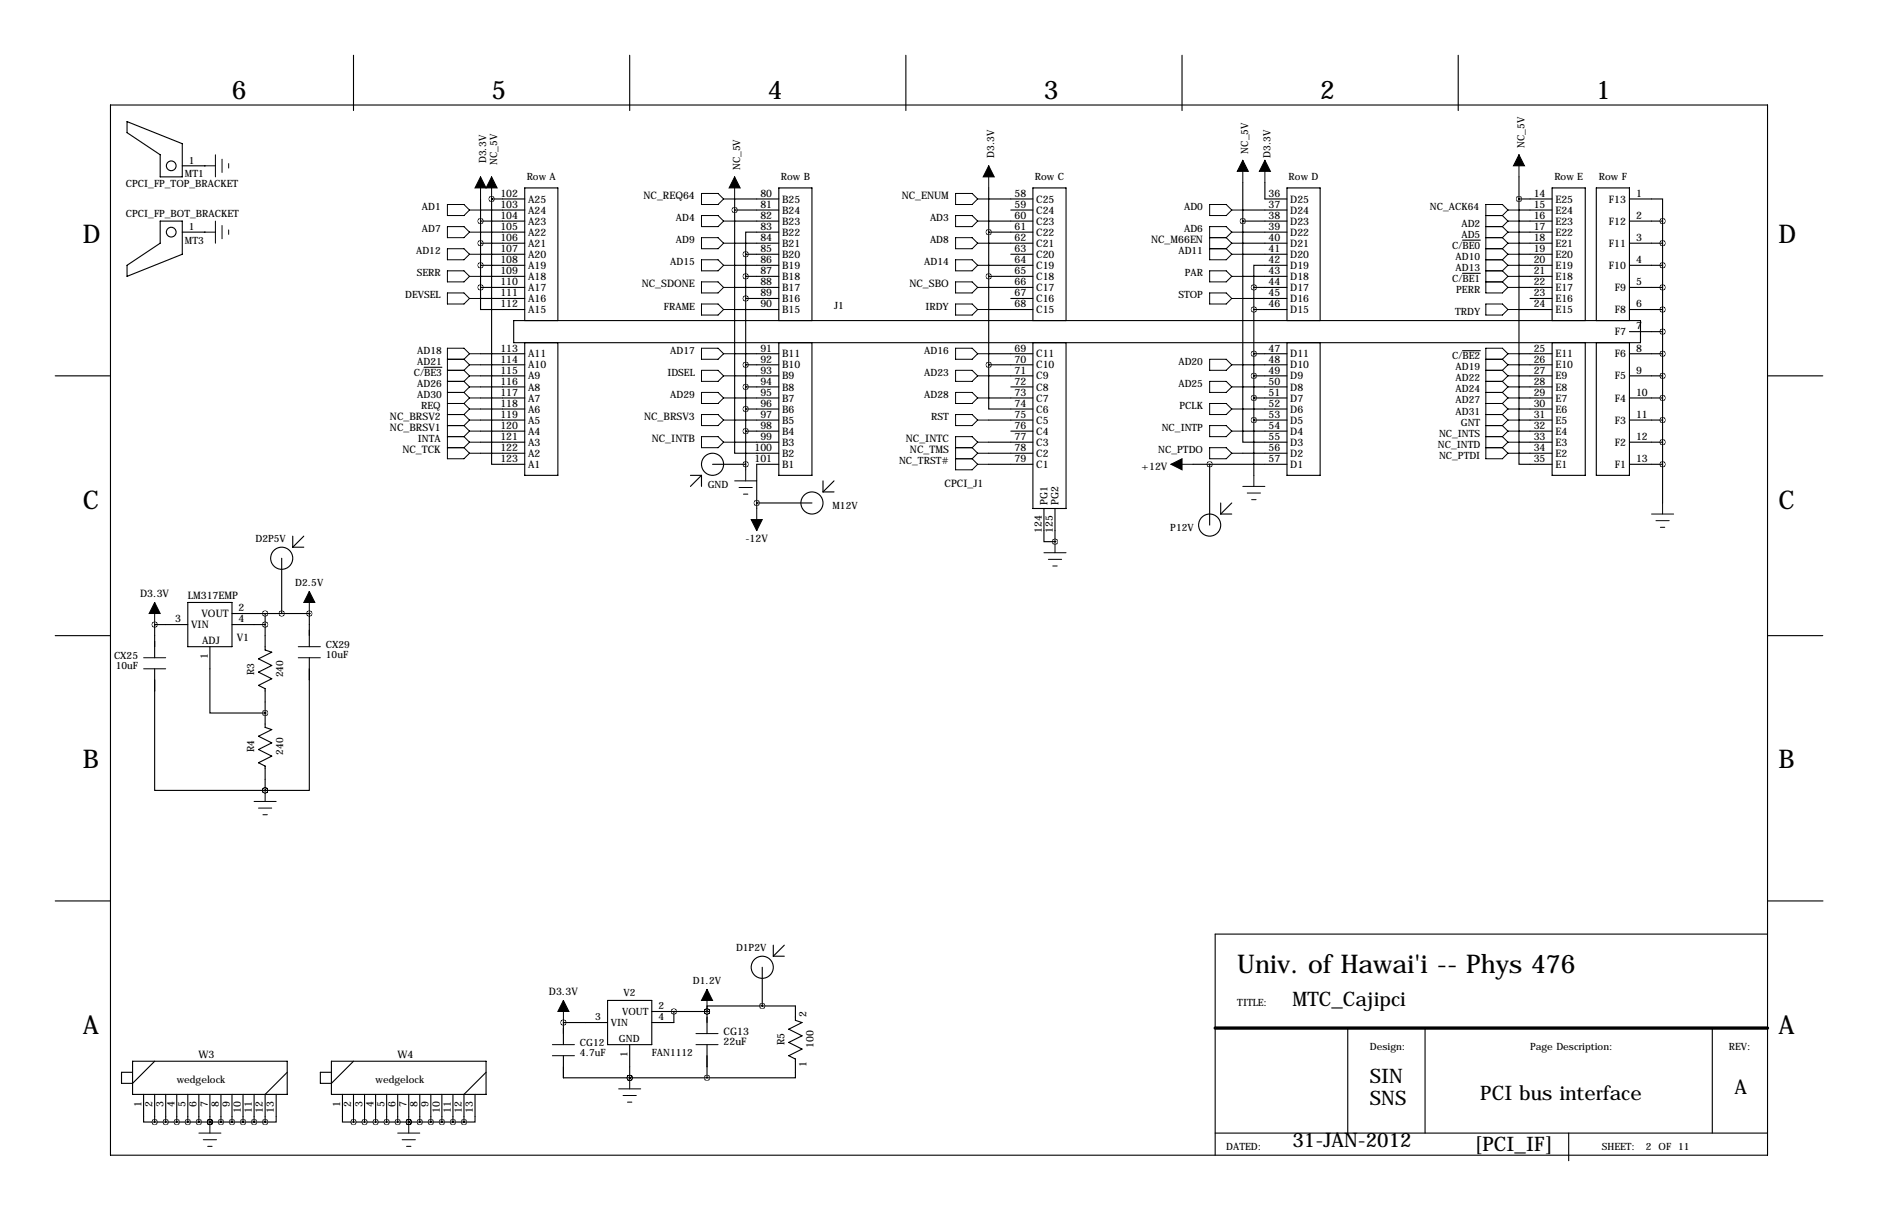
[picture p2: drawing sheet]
<svg xmlns="http://www.w3.org/2000/svg" width="432mm" height="279mm" viewBox="0 0 432 279" stroke-linecap="round" stroke-linejoin="round" font-family="sans-serif">
<g fill="none" stroke="#000" stroke-width=".25">
<path d="M81.3 12.7v12.7M144.8 12.7v12.7M208.3 12.7v12.7M271.8 12.7v12.7M335.3 12.7v12.7M25.4 24.1h381v241.3h-381zM29.2 27.9l12.7 5.1v7.6h-5.1v-5l-7.6-5.1zM41.9 38.1h5.1M47 38.1h.1M36.8 50.8h5.1v7.6l-12.7 5.1v-2.5l7.6-5.1zM41.9 53.3h5.1M47 53.3h.1"/>
<path d="M110.5 50.8h10.1M110.5 53.3h10.1M110.5 48.3h10.1M110.5 55.9h10.1M110.5 58.4h10.1M110.5 45.7v20.3M113 45.7h.1M113 45.7v61h7.6M113 45.7h7.6M168.9 48.3v55.8h10.2M168.9 50.8h10.2M168.9 48.3h10.2"/>
<path d="M168.9 55.9h10.2M171.4 58.4h7.7M171.4 58.4v49.5M179.1 53.3h-7.7v5.1M179.1 45.7h-10.2v2.6M227.3 50.8h10.2M227.3 53.3h10.2M227.3 45.7h10.2M227.3 55.9h10.2M227.3 43.2v40.6M232.4 48.3h5.1M232.4 58.4h5.1"/>
<path d="M285.8 50.8v50.8h10.1M285.8 50.8h10.1M285.8 53.3h10.1M285.8 48.3h10.1M285.8 55.9h10.1M285.8 58.4h10.1M285.8 41.9v8.9M290.8 41.9v3.8h5.1M336.3 55.2h4.1M349.2 45.7v61h7.7M349.2 50.8h7.7M349.2 53.3h7.7"/>
<path d="M349.2 45.7h7.7M349.2 48.3h7.7M349.2 55.9h7.7M349.2 58.4h7.7M349.2 40.6v5.1M374.6 45.7h7.7v5.1M374.6 50.8h7.7M374.6 55.9h7.7M382.3 50.8v64.8M110.5 66v5.1h10.1M110.5 61h10.1M110.5 63.5h10.1"/>
<path d="M110.5 66h10.1M110.5 68.6h10.1M118.1 73.7h259.1v5h-259.1zM120.6 78.7v30.5h7.7v-30.5M120.6 73.7v-30.5h7.7v30.5M168.9 61h10.2M168.9 66h10.2M168.9 71.1h10.2M171.4 63.5h7.7M171.4 68.6h7.7M179.1 78.7v30.5h7.6v-30.5M179.1 73.7v-30.5h7.6v30.5"/>
<path d="M227.3 61h10.2M227.3 63.5h10.2M227.3 66h10.2M227.3 71.1h10.2M232.4 68.6h5.1M237.5 73.7v-30.5h7.6v30.5M237.5 78.7v38.1h7.6v-38.1M285.8 63.5h10.1M285.8 68.6h10.1M288.3 66h7.6M288.3 71.1h7.6M288.3 66v43.2"/>
<path d="M295.9 61h-7.6v5M295.9 78.7v30.5h7.6v-30.5M295.9 73.7v-30.5h7.6v30.5M336.3 62.8h4.1M349.2 61h7.7M349.2 63.5h7.7M349.2 66h7.7M349.2 71.1h7.7M351.8 68.6h5.1M356.9 78.7v30.5h7.6v-30.5M356.9 73.7v-30.5h7.6v30.5M367 78.7v30.5h7.6v-30.5"/>
<path d="M367 73.7v-30.5h7.6v30.5M374.6 61h7.7M374.6 66h7.7M374.6 71.1h7.7M374.6 76.2h7.7M12.7 86.4h12.7M97.5 84.4h4.1M110.5 86.4h10.1M110.5 81.3h10.1M110.5 83.8h10.1M110.5 88.9h10.1M110.5 91.4h10.1"/>
<path d="M110.5 94h10.1M110.5 96.5h10.1M110.5 99.1h10.1M168.9 86.4h10.2M168.9 81.3h10.2M168.9 91.4h10.2M168.9 96.5h10.2M171.4 83.8h7.7M171.4 88.9h7.7M171.4 94h7.7M171.4 99.1h7.7M227.3 83.8v10.2h10.2"/>
<path d="M227.3 86.4h10.2M227.3 81.3h10.2M227.3 83.8h10.2M227.3 91.4h10.2M227.3 96.5h10.2M232.4 88.9h5.1M232.4 99.1h5.1M285.8 83.8h10.1M285.8 88.9h10.1M285.8 94h10.1M285.8 99.1h10.1M288.3 86.4h7.6"/>
<path d="M288.3 81.3h7.6M288.3 91.4h7.6M288.3 96.5h7.6M336.3 80.6h4.1M349.2 86.4h7.7M349.2 81.3h7.7M349.2 83.8h7.7M349.2 88.9h7.7M349.2 91.4h7.7M349.2 94h7.7M349.2 96.5h7.7M349.2 99.1h7.7"/>
<path d="M374.6 86.4h7.7M374.6 81.3h7.7M374.6 91.4h7.7M374.6 96.5h7.7M406.4 86.4h12.7M110.5 101.6h10.1M110.5 104.1h10.1M158.7 109.2h2.6M161.3 109.2v2.6M161.3 109.2l-2.6 2.6M163.8 106.7h7.6M168.9 101.6h10.2"/>
<path d="M174 115.6h12.7M179.1 106.7h-5.1v10.1M189.2 110.5v2.5M189.2 113h2.6M191.8 110.5l-2.6 2.5M227.3 101.6h10.2M227.3 104.1h10.2M227.3 106.7h10.2M240 116.8v7.7h2.6M242.6 116.8v7.7M274.3 106.7h21.6M278.1 106.7v14"/>
<path d="M280.7 115.6v2.5M280.7 118.1h2.5M283.2 115.6l-2.5 2.5M285.8 104.1h10.1M349.2 101.6h7.7M349.2 104.1h7.7M374.6 101.6h7.7M374.6 106.7h7.7M43.2 138.4h10.1v10.2h-10.1zM64.8 128.3v12.7M67.3 123.2v2.5M67.3 125.7h2.5"/>
<path d="M69.8 123.2l-2.5 2.5M242.6 124.5h.1M12.7 146h12.7M35.6 143.5h.1M35.6 153.7v27.9h25.4M35.6 143.5v7.6M35.6 143.5h7.6M48.3 148.6v15.2h12.7M53.3 143.5h7.7M53.3 141h17.8M61 141v8.4l1.5 .5-3.1 1.5 3.1 1.5-3.1 1.5 3.1 1.6-3.1 1.5 1.6 .7v8.9l1.5 .5-3.1 1.6 3.1 1.5-3.1 1.5 3.1 1.5-3.1 1.6 1.6 .7v5.6M71.1 141h.1"/>
<path d="M71.1 151.1v30.5h-10.1M71.1 141v7.6M406.4 146h12.7M61 163.8h.1M61 181.6h.1M12.7 207h12.7M177.8 217.2v2.5M177.8 219.7h2.5M180.3 217.2l-2.5 2.5M406.4 214.6h-127v50.8M406.5 207h12.7M129.5 234.9h.1"/>
<path d="M129.5 234.9h10.2M129.5 234.9v5.1M139.7 229.9h10.2v10.1h-10.2zM149.9 232.4h12.7M154.9 232.4h.1M154.9 232.4v2.5h-5M162.6 232.4h.1M162.6 232.4v5.1M175.3 231.1h7.6v3.3l1.5 .5-3 1.6 3 1.5-3 1.5 3 1.5-3 1.6 1.5 .7v4.3h-20.3M175.3 231.1h-12.7v1.3M175.3 222.2v8.9M309.9 236.2v24.1"/>
<path d="M327.7 236.2v24.1M393.7 236.2v24.1M30.5 243.8h35.5v7.7h-35.5zM33 251.5v6.3h2.6M35.6 243.8l-5.1 5.1h-2.6v-2.5h2.6M35.6 251.5v6.3M35.6 257.8h25.4M38.1 251.5v6.3M40.6 251.5v6.3M43.2 251.5v6.3M45.7 251.5v6.3M48.3 257.8h.1"/>
<path d="M48.3 251.5v6.3M50.8 251.5v6.3M53.3 251.5v6.3M55.9 251.5v6.3M58.4 251.5v6.3M63.5 251.5v6.3h-2.5M66 246.4l-5 5.1v6.3M76.2 243.8h35.6v7.7h-35.6zM78.7 251.5v6.3h2.6M81.3 251.5v6.3M81.3 243.8l-5.1 5.1h-2.5v-2.5h2.5M81.3 257.8h25.4"/>
<path d="M83.8 251.5v6.3M86.4 251.5v6.3M88.9 251.5v6.3M91.4 251.5v6.3M94 257.8h.1M94 251.5v6.3M96.5 251.5v6.3M99.1 251.5v6.3M101.6 251.5v6.3M104.1 251.5v6.3M109.2 251.5v6.3h-2.5M111.8 246.4l-5.1 5.1v6.3"/>
<path d="M129.5 242.6v5h33.1M144.8 247.6h.1M144.8 240v7.6M162.6 240v7.6M279.4 260.3h127M360.7 260.3v6.4"/>
<circle cx="39.4" cy="38.1" r="1.12"/>
<circle cx="39.4" cy="53.3" r="1.12"/>
<circle cx="163.8" cy="106.7" r="2.54"/>
<circle cx="186.7" cy="115.6" r="2.54"/>
<circle cx="64.8" cy="128.3" r="2.54"/>
<circle cx="278.1" cy="120.6" r="2.54"/>
<circle cx="175.3" cy="222.2" r="2.54"/>
</g>
<path d="M279.4 236.2h127" fill="none" stroke="#000" stroke-width=".76"/>
<g fill="none" stroke="#000" stroke-width=".23">
<path d="M47 38.1h2.5M49.5 35.6v5M51.1 36.6v3M52.6 37.6v1M227.3 38.1v5.1M285.8 36.8v5.1M290.8 36.8v5.1M349.2 35.6v5M47 53.3h2.5M49.5 50.8v5.1M51.1 51.8v3.1M52.6 52.8v1"/>
<path d="M102.9 52.1h3.8l1.2 1.2-1.2 1.3h-3.8zM102.9 47h3.8l1.2 1.3-1.2 1.2h-3.8zM102.9 57.2h3.8l1.2 1.2-1.2 1.3h-3.8zM107.9 53.3h2.6M107.9 58.4h2.6M107.9 48.3h2.6M110.5 40.6v5.1M113 40.6v5.1M161.3 49.5h3.8l1.3 1.3-1.3 1.3h-3.8zM161.3 54.6h3.8l1.3 1.3-1.3 1.3h-3.8zM161.3 59.7h3.8l1.3 1.3-1.3 1.2h-3.8zM161.3 44.4h3.8l1.3 1.3-1.3 1.3h-3.8z"/>
<path d="M166.4 50.8h2.5M166.4 55.9h2.5M168.9 40.6v5.1h-2.5M219.7 49.5h3.8l1.3 1.3-1.3 1.3h-3.8zM219.7 54.6h3.8l1.3 1.3-1.3 1.3h-3.8zM219.7 59.7h3.8l1.3 1.3-1.3 1.2h-3.8zM219.7 44.4h3.8l1.3 1.3-1.3 1.3h-3.8zM224.8 50.8h2.5M224.8 55.9h2.5M224.8 45.7h2.5M278.1 47h3.8l1.3 1.3-1.3 1.2h-3.8zM278.1 54.6h3.8"/>
<path d="M278.1 57.2h3.8M281.9 57.2l1.3 1.2M281.9 54.6l1.3 1.3M283.2 53.3h2.6M283.2 53.3l-1.3-1.2h-3.8v7.6h3.8l1.3-1.3M283.2 55.9h2.6M283.2 58.4h2.6M283.2 48.3h2.6M283.2 53.3l-1.3 1.3M283.2 55.9l-1.3 1.3M341.6 52.1h3.8M341.6 49.5h3.8"/>
<path d="M341.6 54.6h3.8M341.6 57.2h3.8M341.6 59.7h3.8M345.4 49.5l1.3 1.3M345.4 52.1l1.3 1.2M345.4 54.6l1.3 1.3M345.4 57.2l1.3 1.2M345.4 59.7l1.3 1.3M346.7 53.3h2.5M346.7 50.8h2.5M346.7 50.8l-1.3 1.3M346.7 48.3l-1.3-1.3h-3.8v20.3h3.8l1.3-1.3"/>
<path d="M346.7 53.3l-1.3 1.3M346.7 55.9h2.5M346.7 55.9l-1.3 1.3M346.7 58.4h2.5M346.7 58.4l-1.3 1.3M346.7 48.3h2.5M346.7 48.3l-1.3 1.2M102.9 62.2h3.8l1.2 1.3-1.2 1.3h-3.8zM102.9 67.3h3.8l1.2 1.3-1.2 1.2h-3.8zM107.9 63.5h2.6M107.9 68.6h2.6M161.3 64.8h3.8l1.3 1.2-1.3 1.3h-3.8z"/>
<path d="M161.3 69.8h3.8l1.3 1.3-1.3 1.3h-3.8zM166.4 61h2.5M166.4 66h2.5M166.4 71.1h2.5M219.7 64.8h3.8l1.3 1.2-1.3 1.3h-3.8zM219.7 69.8h3.8l1.3 1.3-1.3 1.3h-3.8zM224.8 61h2.5M224.8 66h2.5M224.8 71.1h2.5M278.1 62.2h3.8l1.3 1.3-1.3 1.3h-3.8zM278.1 67.3h3.8l1.3 1.3-1.3 1.2h-3.8zM283.2 63.5h2.6"/>
<path d="M283.2 68.6h2.6M341.6 69.8h3.8l1.3 1.3-1.3 1.3h-3.8zM341.6 62.2h3.8M341.6 64.8h3.8M345.4 62.2l1.3 1.3M345.4 64.8l1.3 1.2M346.7 61h2.5M346.7 61l-1.3 1.2M346.7 63.5h2.5M346.7 63.5l-1.3 1.3M346.7 66h2.5M346.7 71.1h2.5"/>
<path d="M102.9 82.5h3.8M102.9 87.6h3.8M102.9 85.1h3.8M102.9 92.7h3.8M102.9 90.2h3.8M102.9 97.8h3.8M102.9 95.2h3.8M106.7 82.5l1.2 1.3M106.7 85.1l1.2 1.3M106.7 87.6l1.2 1.3M106.7 90.2l1.2 1.2M106.7 92.7l1.2 1.3"/>
<path d="M106.7 97.8l1.2 1.3M106.7 95.2l1.2 1.3M107.9 81.3h2.6M107.9 81.3l-1.2-1.3h-3.8v25.4h3.8l1.2-1.3M107.9 86.4h2.6M107.9 91.4h2.6M107.9 83.8h2.6M107.9 88.9h2.6M107.9 96.5h2.6M107.9 81.3l-1.2 1.2M107.9 83.8l-1.2 1.3M107.9 86.4l-1.2 1.2"/>
<path d="M107.9 88.9l-1.2 1.3M107.9 91.4l-1.2 1.3M107.9 94h2.6M107.9 94l-1.2 1.2M107.9 99.1h2.6M107.9 99.1l-1.2 1.2M107.9 96.5l-1.2 1.3M161.3 80h3.8l1.3 1.3-1.3 1.2h-3.8zM161.3 85.1h3.8l1.3 1.3-1.3 1.2h-3.8zM161.3 90.2h3.8l1.3 1.2-1.3 1.3h-3.8zM161.3 95.2h3.8l1.3 1.3-1.3 1.3h-3.8zM166.4 81.3h2.5"/>
<path d="M166.4 86.4h2.5M166.4 91.4h2.5M166.4 96.5h2.5M219.7 80h3.8l1.3 1.3-1.3 1.2h-3.8zM219.7 85.1h3.8l1.3 1.3-1.3 1.2h-3.8zM219.7 90.2h3.8l1.3 1.2-1.3 1.3h-3.8zM219.7 95.2h3.8l1.3 1.3-1.3 1.3h-3.8zM224.8 81.3h2.5M224.8 86.4h2.5M224.8 91.4h2.5M224.8 96.5h2.5M278.1 82.5h3.8l1.3 1.3-1.3 1.3h-3.8z"/>
<path d="M278.1 87.6h3.8l1.3 1.3-1.3 1.3h-3.8zM278.1 92.7h3.8l1.3 1.3-1.3 1.2h-3.8zM278.1 97.8h3.8l1.3 1.3-1.3 1.2h-3.8zM283.2 83.8h2.6M283.2 88.9h2.6M283.2 94h2.6M283.2 99.1h2.6M341.6 82.5h3.8M341.6 87.6h3.8M341.6 85.1h3.8M341.6 92.7h3.8M341.6 90.2h3.8"/>
<path d="M341.6 97.8h3.8M341.6 95.2h3.8M345.4 85.1l1.3 1.3M345.4 90.2l1.3 1.2M345.4 95.2l1.3 1.3M345.4 92.7l1.3 1.3M345.4 87.6l1.3 1.3M345.4 82.5l1.3 1.3M345.4 97.8l1.3 1.3M346.7 81.3l-1.3-1.3h-3.8v25.4h3.8l1.3-1.3M346.7 81.3h2.5M346.7 81.3l-1.3 1.2"/>
<path d="M346.7 86.4h2.5M346.7 86.4l-1.3 1.2M346.7 91.4h2.5M346.7 91.4l-1.3 1.3M346.7 83.8h2.5M346.7 88.9h2.5M346.7 96.5h2.5M346.7 96.5l-1.3 1.3M346.7 94h2.5M346.7 94l-1.3 1.2M346.7 88.9l-1.3 1.3M346.7 83.8l-1.3 1.3"/>
<path d="M346.7 99.1h2.5M346.7 99.1l-1.3 1.2M102.9 102.9h3.8M102.9 100.3h3.8M106.7 100.3l1.2 1.3M106.7 102.9l1.2 1.2M107.9 101.6h2.6M107.9 101.6l-1.2 1.3M107.9 104.1h2.6M161.3 100.3h3.8l1.3 1.3-1.3 1.3h-3.8zM166.4 101.6h2.5M168.9 110.5h5.1"/>
<path d="M169.9 112h3.1M170.9 113.5h1.1M171.4 107.9v2.6M174 116.8v5.1M219.7 102.9h3.8M219.7 105.4h3.8M223.5 105.4l1.3 1.3M223.5 102.9l1.3 1.2M224.8 101.6l-1.3-1.3h-3.8v7.6h3.8l1.3-1.2M224.8 101.6h2.5M224.8 106.7h2.5M224.8 104.1h2.5"/>
<path d="M224.8 104.1l-1.3 1.3M224.8 101.6l-1.3 1.3M269.2 106.7h5.1M278.1 102.9h3.8l1.3 1.2-1.3 1.3h-3.8zM283.2 104.1h2.6M285.8 111.8h5M286.8 113.3h3M287.8 114.8h1M288.3 109.2v2.6M341.6 102.9h3.8M341.6 100.3h3.8M345.4 100.3l1.3 1.3"/>
<path d="M345.4 102.9l1.3 1.2M346.7 101.6h2.5M346.7 104.1h2.5M346.7 101.6l-1.3 1.3M379.7 118.1h5.1M380.7 119.6h3.1M382.3 115.6v2.5M35.6 138.4v5.1M71.1 135.9v5.1M240 127h5.1M241 128.5h3.1M242.1 130h1"/>
<path d="M242.6 124.5v2.5M381.8 121.2h1M33 151.1h5.1M33 153.7h5.1M68.6 151.1h5.1M68.6 148.6h5.1M58.4 184.1h5.1M59.4 185.7h3.1M60.5 187.2h1M61 181.6v2.5M129.5 229.9v5M160 237.5h5.1"/>
<path d="M162.6 227.3v5.1M48.3 257.8v2.5M94 257.8v2.5M127 240h5.1M127 242.6h5.1M142.2 250.2h5.1M143.3 251.7h3M144.3 253.2h1M144.8 247.6v2.6M160 240h5.1M45.7 260.3h5.1M46.7 261.9h3.1"/>
<path d="M47.8 263.4h1M91.4 260.3h5.1M92.5 261.9h3M93.5 263.4h1"/>
</g>
<g fill="#000" stroke="#000" stroke-width=".23">
<path d="M227.3 38.1l1.3 2.5h-2.5zM285.8 36.8l1.2 2.6h-2.5zM290.8 36.8l1.3 2.6h-2.5zM349.2 35.6l1.3 2.5h-2.5zM110.5 40.6l1.3 2.6h-2.6zM113 40.6l1.3 2.6h-2.5zM168.9 40.6l1.3 2.6h-2.6zM269.2 106.7l2.6-1.3v2.5zM35.6 138.4l1.2 2.6h-2.5zM71.1 135.9l1.3 2.5h-2.6zM172.7 119.4h2.6l-1.3 2.5zM129.5 229.9l1.3 2.5h-2.5z"/>
<path d="M162.6 227.3l1.2 2.6h-2.5z"/>
</g>
<path d="M106.6 257.8a.05 .05 0 0 0 .1 0 .05 .05 0 0 0-.1 0zM104.1 257.8a.05 .05 0 0 0 .1 0 .05 .05 0 0 0-.1 0zM99 257.8a.05 .05 0 0 0 .1 0 .05 .05 0 0 0-.1 0zM96.5 257.8a.05 .05 0 0 0 .1 0 .05 .05 0 0 0-.1 0zM93.9 257.8a.05 .05 0 0 0 .1 0 .05 .05 0 0 0-.1 0zM91.4 257.8a.05 .05 0 0 0 .1 0 .05 .05 0 0 0-.1 0zM86.3 257.8a.05 .05 0 0 0 .1 0 .05 .05 0 0 0-.1 0zM83.8 257.8a.05 .05 0 0 0 .1 0 .05 .05 0 0 0-.1 0zM81.2 257.8a.05 .05 0 0 0 .1 0 .05 .05 0 0 0-.1 0zM93.9 257.8a.05 .05 0 0 0 .1 0 .05 .05 0 0 0-.1 0zM60.9 163.8a.05 .05 0 0 0 .1 0 .05 .05 0 0 0-.1 0zM60.9 143.5a.05 .05 0 0 0 .1 0 .05 .05 0 0 0-.1 0zM71.1 141a.05 .05 0 0 0 .1 0 .05 .05 0 0 0-.1 0zM60.9 141a.05 .05 0 0 0 .1 0 .05 .05 0 0 0-.1 0zM35.5 143.5a.05 .05 0 0 0 .1 0 .05 .05 0 0 0-.1 0zM60.9 181.6a.05 .05 0 0 0 .1 0 .05 .05 0 0 0-.1 0zM60.9 181.6a.05 .05 0 0 0 .1 0 .05 .05 0 0 0-.1 0zM60.9 257.8a.05 .05 0 0 0 .1 0 .05 .05 0 0 0-.1 0zM58.4 257.8a.05 .05 0 0 0 .1 0 .05 .05 0 0 0-.1 0zM55.8 257.8a.05 .05 0 0 0 .1 0 .05 .05 0 0 0-.1 0zM53.3 257.8a.05 .05 0 0 0 .1 0 .05 .05 0 0 0-.1 0zM48.2 257.8a.05 .05 0 0 0 .1 0 .05 .05 0 0 0-.1 0zM45.7 257.8a.05 .05 0 0 0 .1 0 .05 .05 0 0 0-.1 0zM43.1 257.8a.05 .05 0 0 0 .1 0 .05 .05 0 0 0-.1 0zM40.6 257.8a.05 .05 0 0 0 .1 0 .05 .05 0 0 0-.1 0zM35.5 257.8a.05 .05 0 0 0 .1 0 .05 .05 0 0 0-.1 0zM48.2 257.8a.05 .05 0 0 0 .1 0 .05 .05 0 0 0-.1 0zM382.2 50.8a.05 .05 0 0 0 .1 0 .05 .05 0 0 0-.1 0zM382.2 55.9a.05 .05 0 0 0 .1 0 .05 .05 0 0 0-.1 0zM382.2 61a.05 .05 0 0 0 .1 0 .05 .05 0 0 0-.1 0zM382.2 66a.05 .05 0 0 0 .1 0 .05 .05 0 0 0-.1 0zM382.2 71.1a.05 .05 0 0 0 .1 0 .05 .05 0 0 0-.1 0zM382.2 76.2a.05 .05 0 0 0 .1 0 .05 .05 0 0 0-.1 0zM382.2 81.3a.05 .05 0 0 0 .1 0 .05 .05 0 0 0-.1 0zM382.2 86.4a.05 .05 0 0 0 .1 0 .05 .05 0 0 0-.1 0zM382.2 91.4a.05 .05 0 0 0 .1 0 .05 .05 0 0 0-.1 0zM382.2 96.5a.05 .05 0 0 0 .1 0 .05 .05 0 0 0-.1 0zM382.2 101.6a.05 .05 0 0 0 .1 0 .05 .05 0 0 0-.1 0zM349.2 45.7a.05 .05 0 0 0 .1 0 .05 .05 0 0 0-.1 0zM242.5 124.5a.05 .05 0 0 0 .1 0 .05 .05 0 0 0-.1 0zM285.7 50.8a.05 .05 0 0 0 .1 0 .05 .05 0 0 0-.1 0zM288.2 66a.05 .05 0 0 0 .1 0 .05 .05 0 0 0-.1 0zM288.2 71.1a.05 .05 0 0 0 .1 0 .05 .05 0 0 0-.1 0zM288.2 81.3a.05 .05 0 0 0 .1 0 .05 .05 0 0 0-.1 0zM288.2 86.4a.05 .05 0 0 0 .1 0 .05 .05 0 0 0-.1 0zM288.2 91.4a.05 .05 0 0 0 .1 0 .05 .05 0 0 0-.1 0zM288.2 96.5a.05 .05 0 0 0 .1 0 .05 .05 0 0 0-.1 0zM168.9 48.3a.05 .05 0 0 0 .1 0 .05 .05 0 0 0-.1 0zM171.4 99.1a.05 .05 0 0 0 .1 0 .05 .05 0 0 0-.1 0zM171.4 58.4a.05 .05 0 0 0 .1 0 .05 .05 0 0 0-.1 0zM171.4 63.5a.05 .05 0 0 0 .1 0 .05 .05 0 0 0-.1 0zM171.4 68.6a.05 .05 0 0 0 .1 0 .05 .05 0 0 0-.1 0zM171.4 83.8a.05 .05 0 0 0 .1 0 .05 .05 0 0 0-.1 0zM171.4 88.9a.05 .05 0 0 0 .1 0 .05 .05 0 0 0-.1 0zM171.4 94a.05 .05 0 0 0 .1 0 .05 .05 0 0 0-.1 0zM113 45.7a.05 .05 0 0 0 .1 0 .05 .05 0 0 0-.1 0zM227.3 83.8a.05 .05 0 0 0 .1 0 .05 .05 0 0 0-.1 0zM227.3 63.5a.05 .05 0 0 0 .1 0 .05 .05 0 0 0-.1 0zM227.3 53.3a.05 .05 0 0 0 .1 0 .05 .05 0 0 0-.1 0zM110.4 66a.05 .05 0 0 0 .1 0 .05 .05 0 0 0-.1 0zM110.4 61a.05 .05 0 0 0 .1 0 .05 .05 0 0 0-.1 0zM110.4 55.9a.05 .05 0 0 0 .1 0 .05 .05 0 0 0-.1 0zM110.4 50.8a.05 .05 0 0 0 .1 0 .05 .05 0 0 0-.1 0zM171.4 106.7a.05 .05 0 0 0 .1 0 .05 .05 0 0 0-.1 0zM173.9 115.6a.05 .05 0 0 0 .1 0 .05 .05 0 0 0-.1 0zM278.1 106.7a.05 .05 0 0 0 .1 0 .05 .05 0 0 0-.1 0zM154.9 232.4a.05 .05 0 0 0 .1 0 .05 .05 0 0 0-.1 0zM144.7 247.7a.05 .05 0 0 0 .1 0 .05 .05 0 0 0-.1 0zM129.5 235a.05 .05 0 0 0 .1 0 .05 .05 0 0 0-.1 0zM162.5 232.4a.05 .05 0 0 0 .1 0 .05 .05 0 0 0-.1 0zM144.7 247.7a.05 .05 0 0 0 .1 0 .05 .05 0 0 0-.1 0zM162.5 247.7a.05 .05 0 0 0 .1 0 .05 .05 0 0 0-.1 0zM162.5 232.4a.05 .05 0 0 0 .1 0 .05 .05 0 0 0-.1 0zM382.2 106.7a.05 .05 0 0 0 .1 0 .05 .05 0 0 0-.1 0zM175.2 231.1a.05 .05 0 0 0 .1 0 .05 .05 0 0 0-.1 0zM64.7 141a.05 .05 0 0 0 .1 0 .05 .05 0 0 0-.1 0z" fill="#000" stroke="#000" stroke-width="1.3"/>
<g font-size="5.9">
<text x="53.3" y="22.9">6</text>
<text x="113" y="22.9">5</text>
<text x="176.5" y="22.9">4</text>
<text x="240" y="22.9">3</text>
<text x="303.5" y="22.9">2</text>
<text x="367" y="22.9">1</text>
<text x="19" y="55.9">D</text>
<text x="408.9" y="55.9">D</text>
<text x="19" y="116.8">C</text>
<text x="408.9" y="116.8">C</text>
<text x="19" y="176.5">B</text>
<text x="408.9" y="176.5">B</text>
<text x="284.5" y="223.5">Univ. of Hawai'i -- Phys 476</text>
<text x="19" y="237.5">A</text>
<text x="408.9" y="237.5">A</text>
</g>
<g font-size="4.6">
<text x="297.2" y="231.1">MTC_Cajipci</text>
<text x="315" y="248.9">SIN</text>
<text x="398.8" y="251.5">A</text>
<text x="315" y="254">SNS</text>
<text x="340.4" y="252.7">PCI bus interface</text>
<text x="297.2" y="263.6">31-JAN-2012</text>
<text x="339" y="264.5">[PCI_IF]</text>
</g>
<g font-size="2.4">
<text x="115.1" y="45.2">102</text>
<text x="115.1" y="47.8">103</text>
<text x="121.4" y="46.6">A25</text>
<text x="147.9" y="45.7">NC_REQ64</text>
<text x="174.8" y="47.8">81</text>
<text x="174.8" y="45.2">80</text>
<text x="179.8" y="46.6">B25</text>
<text x="207.3" y="45.7">NC_ENUM</text>
<text x="233.2" y="47.8">59</text>
<text x="233.2" y="45.2">58</text>
<text x="238.3" y="46.6">C25</text>
<text x="291.7" y="45.2">36</text>
<text x="291.7" y="47.8">37</text>
<text x="296.7" y="46.6">D25</text>
<text x="352.6" y="45.2">14</text>
<text x="352.6" y="47.8">15</text>
<text x="357.6" y="46.6">E25</text>
<text x="369.9" y="46.6">F13</text>
<text x="376.2" y="45.2">1</text>
<text x="115.1" y="50.3">104</text>
<text x="115.1" y="52.8">105</text>
<text x="121.4" y="49.1">A24</text>
<text x="121.4" y="51.6">A23</text>
<text x="174.8" y="52.8">83</text>
<text x="174.8" y="50.3">82</text>
<text x="179.8" y="51.6">B23</text>
<text x="179.8" y="49.1">B24</text>
<text x="233.2" y="52.8">61</text>
<text x="233.2" y="50.3">60</text>
<text x="238.3" y="51.6">C23</text>
<text x="238.3" y="49.1">C24</text>
<text x="291.7" y="50.3">38</text>
<text x="291.7" y="52.8">39</text>
<text x="296.7" y="49.1">D24</text>
<text x="296.7" y="51.6">D23</text>
<text x="352.6" y="50.3">16</text>
<text x="352.6" y="52.8">17</text>
<text x="357.6" y="49.1">E24</text>
<text x="357.6" y="51.6">E23</text>
<text x="369.9" y="51.6">F12</text>
<text x="376.2" y="50.3">2</text>
<text x="115.1" y="55.4">106</text>
<text x="115.1" y="57.9">107</text>
<text x="121.4" y="54.2">A22</text>
<text x="121.4" y="56.7">A21</text>
<text x="121.4" y="59.3">A20</text>
<text x="174.8" y="57.9">85</text>
<text x="174.8" y="55.4">84</text>
<text x="179.8" y="59.3">B20</text>
<text x="179.8" y="56.7">B21</text>
<text x="179.8" y="54.2">B22</text>
<text x="233.2" y="57.9">63</text>
<text x="233.2" y="55.4">62</text>
<text x="238.3" y="59.3">C20</text>
<text x="238.3" y="56.7">C21</text>
<text x="238.3" y="54.2">C22</text>
<text x="264.7" y="55.9">NC_M66EN</text>
<text x="291.7" y="55.4">40</text>
<text x="291.7" y="57.9">41</text>
<text x="296.7" y="54.2">D22</text>
<text x="296.7" y="56.7">D21</text>
<text x="296.7" y="59.3">D20</text>
<text x="352.6" y="55.4">18</text>
<text x="352.6" y="57.9">19</text>
<text x="357.6" y="54.2">E22</text>
<text x="357.6" y="56.7">E21</text>
<text x="357.6" y="59.3">E20</text>
<text x="369.9" y="56.7">F11</text>
<text x="376.2" y="55.4">3</text>
<text x="115.1" y="60.5">108</text>
<text x="115.1" y="63">109</text>
<text x="115.1" y="65.5">110</text>
<text x="121.4" y="61.8">A19</text>
<text x="121.4" y="64.3">A18</text>
<text x="174.8" y="65.5">88</text>
<text x="174.8" y="63">87</text>
<text x="174.8" y="60.5">86</text>
<text x="179.8" y="64.3">B18</text>
<text x="179.8" y="61.8">B19</text>
<text x="233.2" y="65.5">66</text>
<text x="233.2" y="63">65</text>
<text x="233.2" y="60.5">64</text>
<text x="238.3" y="64.3">C18</text>
<text x="238.3" y="61.8">C19</text>
<text x="291.7" y="60.5">42</text>
<text x="291.7" y="63">43</text>
<text x="291.7" y="65.5">44</text>
<text x="296.7" y="61.8">D19</text>
<text x="296.7" y="64.3">D18</text>
<text x="352.6" y="60.5">20</text>
<text x="352.6" y="63">21</text>
<text x="352.6" y="65.5">22</text>
<text x="357.6" y="61.8">E19</text>
<text x="357.6" y="64.3">E18</text>
<text x="369.9" y="61.8">F10</text>
<text x="376.2" y="60.5">4</text>
<text x="376.2" y="65.5">5</text>
<text x="115.1" y="68.1">111</text>
<text x="115.1" y="70.6">112</text>
<text x="121.4" y="66.9">A17</text>
<text x="121.4" y="69.4">A16</text>
<text x="121.4" y="72">A15</text>
<text x="147.5" y="66">NC_SDONE</text>
<text x="174.8" y="70.6">90</text>
<text x="174.8" y="68.1">89</text>
<text x="179.8" y="72">B15</text>
<text x="179.8" y="69.4">B16</text>
<text x="179.8" y="66.9">B17</text>
<text x="209.1" y="66">NC_SBO</text>
<text x="233.2" y="70.6">68</text>
<text x="233.2" y="68.1">67</text>
<text x="238.3" y="72">C15</text>
<text x="238.3" y="69.4">C16</text>
<text x="238.3" y="66.9">C17</text>
<text x="291.7" y="68.1">45</text>
<text x="291.7" y="70.6">46</text>
<text x="296.7" y="66.9">D17</text>
<text x="296.7" y="69.4">D16</text>
<text x="296.7" y="72">D15</text>
<text x="352.6" y="68.1">23</text>
<text x="352.6" y="70.6">24</text>
<text x="357.6" y="66.9">E17</text>
<text x="357.6" y="69.4">E16</text>
<text x="357.6" y="72">E15</text>
<text x="371.3" y="66.9">F9</text>
<text x="371.3" y="72">F8</text>
<text x="376.2" y="70.6">6</text>
<text x="371.3" y="77">F7</text>
<text x="376.2" y="75.7">7</text>
<text x="115.1" y="80.8">113</text>
<text x="115.1" y="83.3">114</text>
<text x="121.4" y="82.1">A11</text>
<text x="174.8" y="83.3">92</text>
<text x="174.8" y="80.8">91</text>
<text x="179.8" y="82.1">B11</text>
<text x="233.2" y="83.3">70</text>
<text x="233.2" y="80.8">69</text>
<text x="238.3" y="82.1">C11</text>
<text x="291.7" y="80.8">47</text>
<text x="291.7" y="83.3">48</text>
<text x="296.7" y="82.1">D11</text>
<text x="352.6" y="80.8">25</text>
<text x="352.6" y="83.3">26</text>
<text x="357.6" y="82.1">E11</text>
<text x="371.3" y="82.1">F6</text>
<text x="376.2" y="80.8">8</text>
<text x="115.1" y="85.9">115</text>
<text x="115.1" y="88.4">116</text>
<text x="121.4" y="84.7">A10</text>
<text x="121.4" y="87.2">A9</text>
<text x="121.4" y="89.7">A8</text>
<text x="174.8" y="88.4">94</text>
<text x="174.8" y="85.9">93</text>
<text x="179.8" y="89.7">B8</text>
<text x="179.8" y="87.2">B9</text>
<text x="179.8" y="84.7">B10</text>
<text x="233.2" y="88.4">72</text>
<text x="233.2" y="85.9">71</text>
<text x="238.3" y="89.7">C8</text>
<text x="238.3" y="87.2">C9</text>
<text x="238.3" y="84.7">C10</text>
<text x="291.7" y="85.9">49</text>
<text x="291.7" y="88.4">50</text>
<text x="296.7" y="84.7">D10</text>
<text x="296.7" y="87.2">D9</text>
<text x="296.7" y="89.7">D8</text>
<text x="352.6" y="85.9">27</text>
<text x="352.6" y="88.4">28</text>
<text x="357.6" y="84.7">E10</text>
<text x="357.6" y="87.2">E9</text>
<text x="357.6" y="89.7">E8</text>
<text x="371.3" y="87.2">F5</text>
<text x="376.2" y="85.9">9</text>
<text x="115.1" y="90.9">117</text>
<text x="115.1" y="93.5">118</text>
<text x="121.4" y="92.3">A7</text>
<text x="121.4" y="94.8">A6</text>
<text x="174.8" y="93.5">96</text>
<text x="174.8" y="90.9">95</text>
<text x="179.8" y="94.8">B6</text>
<text x="179.8" y="92.3">B7</text>
<text x="233.2" y="93.5">74</text>
<text x="233.2" y="90.9">73</text>
<text x="238.3" y="94.8">C6</text>
<text x="238.3" y="92.3">C7</text>
<text x="291.7" y="90.9">51</text>
<text x="291.7" y="93.5">52</text>
<text x="296.7" y="92.3">D7</text>
<text x="296.7" y="94.8">D6</text>
<text x="352.6" y="90.9">29</text>
<text x="352.6" y="93.5">30</text>
<text x="357.6" y="92.3">E7</text>
<text x="357.6" y="94.8">E6</text>
<text x="371.3" y="92.3">F4</text>
<text x="376.2" y="90.9">10</text>
<text x="89.7" y="99.1">NC_BRSV1</text>
<text x="89.7" y="96.5">NC_BRSV2</text>
<text x="115.1" y="96">119</text>
<text x="115.1" y="98.6">120</text>
<text x="115.1" y="101.1">121</text>
<text x="121.4" y="97.4">A5</text>
<text x="121.4" y="99.9">A4</text>
<text x="148.1" y="96.5">NC_BRSV3</text>
<text x="149.8" y="101.6">NC_INTB</text>
<text x="174.8" y="101.1">99</text>
<text x="174.8" y="98.6">98</text>
<text x="174.8" y="96">97</text>
<text x="179.8" y="99.9">B4</text>
<text x="179.8" y="97.4">B5</text>
<text x="208.3" y="101.6">NC_INTC</text>
<text x="233.2" y="101.1">77</text>
<text x="233.2" y="98.6">76</text>
<text x="233.2" y="96">75</text>
<text x="238.3" y="99.9">C4</text>
<text x="238.3" y="97.4">C5</text>
<text x="291.7" y="96">53</text>
<text x="291.7" y="98.6">54</text>
<text x="291.7" y="101.1">55</text>
<text x="296.7" y="97.4">D5</text>
<text x="296.7" y="99.9">D4</text>
<text x="352.6" y="96">31</text>
<text x="352.6" y="98.6">32</text>
<text x="352.6" y="101.1">33</text>
<text x="357.6" y="97.4">E5</text>
<text x="357.6" y="99.9">E4</text>
<text x="371.3" y="97.4">F3</text>
<text x="376.2" y="96">11</text>
<text x="376.2" y="101.1">12</text>
<text x="92.5" y="104.1">NC_TCK</text>
<text x="115.1" y="103.6">122</text>
<text x="115.1" y="106.2">123</text>
<text x="121.4" y="102.4">A3</text>
<text x="121.4" y="105">A2</text>
<text x="121.4" y="107.5">A1</text>
<text x="173.5" y="106.2">101</text>
<text x="173.5" y="103.6">100</text>
<text x="179.8" y="107.5">B1</text>
<text x="179.8" y="105">B2</text>
<text x="179.8" y="102.4">B3</text>
<text x="209.2" y="104.1">NC_TMS</text>
<text x="233.2" y="106.2">79</text>
<text x="233.2" y="103.6">78</text>
<text x="238.3" y="107.5">C1</text>
<text x="238.3" y="105">C2</text>
<text x="238.3" y="102.4">C3</text>
<text x="262.4" y="107.9">+12V</text>
<text x="291.7" y="103.6">56</text>
<text x="291.7" y="106.2">57</text>
<text x="296.7" y="102.4">D3</text>
<text x="296.7" y="105">D2</text>
<text x="296.7" y="107.5">D1</text>
<text x="352.6" y="103.6">34</text>
<text x="352.6" y="106.2">35</text>
<text x="357.6" y="102.4">E3</text>
<text x="357.6" y="105">E2</text>
<text x="357.6" y="107.5">E1</text>
<text x="371.3" y="102.4">F2</text>
<text x="371.3" y="107.5">F1</text>
<text x="376.2" y="106.2">13</text>
<text x="217.2" y="111.9">CPCI_J1</text>
<text x="240.9" y="116.1" transform="rotate(-90 240.9 116.1)">PG1</text>
<text x="243.4" y="116.1" transform="rotate(-90 243.4 116.1)">PG2</text>
<text x="171.4" y="124.5">-12V</text>
<text x="239.5" y="122.4" transform="rotate(-90 239.5 122.4)">124</text>
<text x="242.1" y="122.4" transform="rotate(-90 242.1 122.4)">125</text>
<text x="32.2" y="137.2">D3.3V</text>
<text x="43.2" y="137.6">LM317EMP</text>
<text x="40.3" y="143">3</text>
<text x="46.3" y="141.8">VOUT</text>
<text x="54.9" y="140.5">2</text>
<text x="54.9" y="143">4</text>
<text x="43.9" y="144.3">VIN</text>
<text x="46.5" y="147.9">ADJ</text>
<text x="54.5" y="147.3">V1</text>
<text x="47.8" y="151.5" transform="rotate(-90 47.8 151.5)">1</text>
<text x="126.2" y="228.6">D3.3V</text>
<text x="185.4" y="233.8" transform="rotate(-90 185.4 233.8)">2</text>
<text x="166.4" y="237.7">CG13</text>
<text x="45.7" y="243.1">W3</text>
<text x="91.4" y="243.1">W4</text>
<text x="166.4" y="240.2">22uF</text>
<text x="180.3" y="240.2" transform="rotate(-90 180.3 240.2)">R5</text>
<text x="185.4" y="245.1" transform="rotate(-90 185.4 245.1)">1</text>
<text x="187.1" y="240.8" transform="rotate(-90 187.1 240.8)">100</text>
<text x="32.5" y="254.3" transform="rotate(-90 32.5 254.3)">1</text>
<text x="35.1" y="254.3" transform="rotate(-90 35.1 254.3)">2</text>
<text x="37.6" y="254.3" transform="rotate(-90 37.6 254.3)">3</text>
<text x="40.1" y="254.3" transform="rotate(-90 40.1 254.3)">4</text>
<text x="42.7" y="254.3" transform="rotate(-90 42.7 254.3)">5</text>
<text x="45.2" y="254.3" transform="rotate(-90 45.2 254.3)">6</text>
<text x="47.8" y="254.3" transform="rotate(-90 47.8 254.3)">7</text>
<text x="50.3" y="254.3" transform="rotate(-90 50.3 254.3)">8</text>
<text x="52.8" y="254.3" transform="rotate(-90 52.8 254.3)">9</text>
<text x="55.4" y="255.7" transform="rotate(-90 55.4 255.7)">10</text>
<text x="57.9" y="255.7" transform="rotate(-90 57.9 255.7)">11</text>
<text x="60.5" y="255.7" transform="rotate(-90 60.5 255.7)">12</text>
<text x="63" y="255.7" transform="rotate(-90 63 255.7)">13</text>
<text x="78.2" y="254.3" transform="rotate(-90 78.2 254.3)">1</text>
<text x="80.8" y="254.3" transform="rotate(-90 80.8 254.3)">2</text>
<text x="83.3" y="254.3" transform="rotate(-90 83.3 254.3)">3</text>
<text x="85.9" y="254.3" transform="rotate(-90 85.9 254.3)">4</text>
<text x="88.4" y="254.3" transform="rotate(-90 88.4 254.3)">5</text>
<text x="90.9" y="254.3" transform="rotate(-90 90.9 254.3)">6</text>
<text x="93.5" y="254.3" transform="rotate(-90 93.5 254.3)">7</text>
<text x="96" y="254.3" transform="rotate(-90 96 254.3)">8</text>
<text x="98.6" y="254.3" transform="rotate(-90 98.6 254.3)">9</text>
<text x="101.1" y="255.7" transform="rotate(-90 101.1 255.7)">10</text>
<text x="103.6" y="255.7" transform="rotate(-90 103.6 255.7)">11</text>
<text x="106.2" y="255.7" transform="rotate(-90 106.2 255.7)">12</text>
<text x="108.7" y="255.7" transform="rotate(-90 108.7 255.7)">13</text>
</g>
<g font-size="2.3">
<text x="287" y="35.3" transform="rotate(-90 287 35.3)">NC_5V</text>
<text x="350.5" y="34" transform="rotate(-90 350.5 34)">NC_5V</text>
<text x="42.5" y="40.6">MT1</text>
<text x="43.4" y="37.6">1</text>
<text x="111.8" y="37.5" transform="rotate(-90 111.8 37.5)">D3.3V</text>
<text x="114.3" y="37.8" transform="rotate(-90 114.3 37.8)">NC_5V</text>
<text x="121.1" y="41.4">Row A</text>
<text x="170.2" y="39.1" transform="rotate(-90 170.2 39.1)">NC_5V</text>
<text x="179.5" y="41.4">Row B</text>
<text x="228.6" y="36.2" transform="rotate(-90 228.6 36.2)">D3.3V</text>
<text x="237.9" y="41.4">Row C</text>
<text x="292.1" y="36.2" transform="rotate(-90 292.1 36.2)">D3.3V</text>
<text x="296.3" y="41.4">Row D</text>
<text x="357.4" y="41.4">Row E</text>
<text x="367.6" y="41.4">Row F</text>
<text x="29" y="43">CPCI_FP_TOP_BRACKET</text>
<text x="29" y="49.9">CPCI_FP_BOT_BRACKET</text>
<text x="43.4" y="52.8">1</text>
<text x="97" y="48.3">AD1</text>
<text x="97" y="53.3">AD7</text>
<text x="155.4" y="50.8">AD4</text>
<text x="213.8" y="50.8">AD3</text>
<text x="272.3" y="48.3">AD0</text>
<text x="272.3" y="53.3">AD6</text>
<text x="328.8" y="48.3">NC_ACK64</text>
<text x="336" y="52.1">AD2</text>
<text x="42.5" y="56.1">MT3</text>
<text x="95.7" y="58.4">AD12</text>
<text x="155.4" y="55.9">AD9</text>
<text x="213.8" y="55.9">AD8</text>
<text x="270.9" y="58.4">AD11</text>
<text x="333.9" y="57.2">C/BE0</text>
<text x="334.7" y="59.7">AD10</text>
<text x="336" y="54.6">AD5</text>
<text x="95.8" y="63.5">SERR</text>
<text x="154.1" y="61">AD15</text>
<text x="212.5" y="61">AD14</text>
<text x="272.4" y="63.5">PAR</text>
<text x="333.9" y="64.8">C/BE1</text>
<text x="334.7" y="62.2">AD13</text>
<text x="93.2" y="68.6">DEVSEL</text>
<text x="152.7" y="71.1">FRAME</text>
<text x="191.8" y="71">J1</text>
<text x="212.8" y="71.1">IRDY</text>
<text x="270.9" y="68.6">STOP</text>
<text x="334.8" y="67.3">PERR</text>
<text x="334.6" y="72.4">TRDY</text>
<text x="95.9" y="81.3">AD18</text>
<text x="95.9" y="83.8">AD21</text>
<text x="154.1" y="81.3">AD17</text>
<text x="212.5" y="81.3">AD16</text>
<text x="270.9" y="83.8">AD20</text>
<text x="333.9" y="82.5">C/BE2</text>
<text x="95.1" y="86.4">C/BE3</text>
<text x="95.9" y="88.9">AD26</text>
<text x="153.4" y="86.4">IDSEL</text>
<text x="212.5" y="86.4">AD23</text>
<text x="270.9" y="88.9">AD25</text>
<text x="334.7" y="87.6">AD22</text>
<text x="334.7" y="85.1">AD19</text>
<text x="95.9" y="91.4">AD30</text>
<text x="96.9" y="94">REQ</text>
<text x="154.1" y="91.4">AD29</text>
<text x="212.5" y="91.4">AD28</text>
<text x="271.2" y="94">PCLK</text>
<text x="334.7" y="92.7">AD27</text>
<text x="334.7" y="95.2">AD31</text>
<text x="334.7" y="90.2">AD24</text>
<text x="96.1" y="101.6">INTA</text>
<text x="214.1" y="96.5">RST</text>
<text x="267.1" y="99.1">NC_INTP</text>
<text x="330.9" y="100.3">NC_INTS</text>
<text x="335.9" y="97.8">GNT</text>
<text x="206.7" y="106.7">NC_TRST#</text>
<text x="266.3" y="104.1">NC_PTDO</text>
<text x="330.6" y="102.9">NC_INTD</text>
<text x="330.9" y="105.4">NC_PTDI</text>
<text x="162.7" y="112.1">GND</text>
<text x="191.4" y="116.8">M12V</text>
<text x="58.7" y="124.5">D2P5V</text>
<text x="269.1" y="121.9">P12V</text>
<text x="67.9" y="134.6">D2.5V</text>
<text x="74.9" y="148.8">CX29</text>
<text x="26.2" y="151.4">CX25</text>
<text x="26.6" y="153.8">10uF</text>
<text x="58.4" y="155.1" transform="rotate(-90 58.4 155.1)">R3</text>
<text x="65.1" y="155.6" transform="rotate(-90 65.1 155.6)">240</text>
<text x="74.9" y="151.2">10uF</text>
<text x="58.4" y="172.8" transform="rotate(-90 58.4 172.8)">R4</text>
<text x="65.1" y="173.4" transform="rotate(-90 65.1 173.4)">240</text>
<text x="169.2" y="218.4">D1P2V</text>
<text x="159.3" y="226.1">D1.2V</text>
<text x="143" y="233.2">VOUT</text>
<text x="143.4" y="228.9">V2</text>
<text x="151.4" y="231.9">2</text>
<text x="284.5" y="231.1">TITLE:</text>
<text x="136.9" y="234.4">3</text>
<text x="140.5" y="235.8">VIN</text>
<text x="142.3" y="239.3">GND</text>
<text x="151.4" y="234.4">4</text>
<text x="133.3" y="240.3">CG12</text>
<text x="133.3" y="242.7">4.7uF</text>
<text x="144.3" y="242.9" transform="rotate(-90 144.3 242.9)">1</text>
<text x="149.9" y="242.7">FAN1112</text>
<text x="315" y="241.3">Design:</text>
<text x="351.8" y="241.3">Page Description:</text>
<text x="397.5" y="241.3">REV:</text>
<text x="40.6" y="248.9">wedgelock</text>
<text x="86.4" y="248.9">wedgelock</text>
<text x="281.9" y="264.2">DATED:</text>
<text x="368.3" y="264.2">SHEET:</text>
<text x="378.4" y="264.2">2 OF 11</text>
</g>
</svg>
